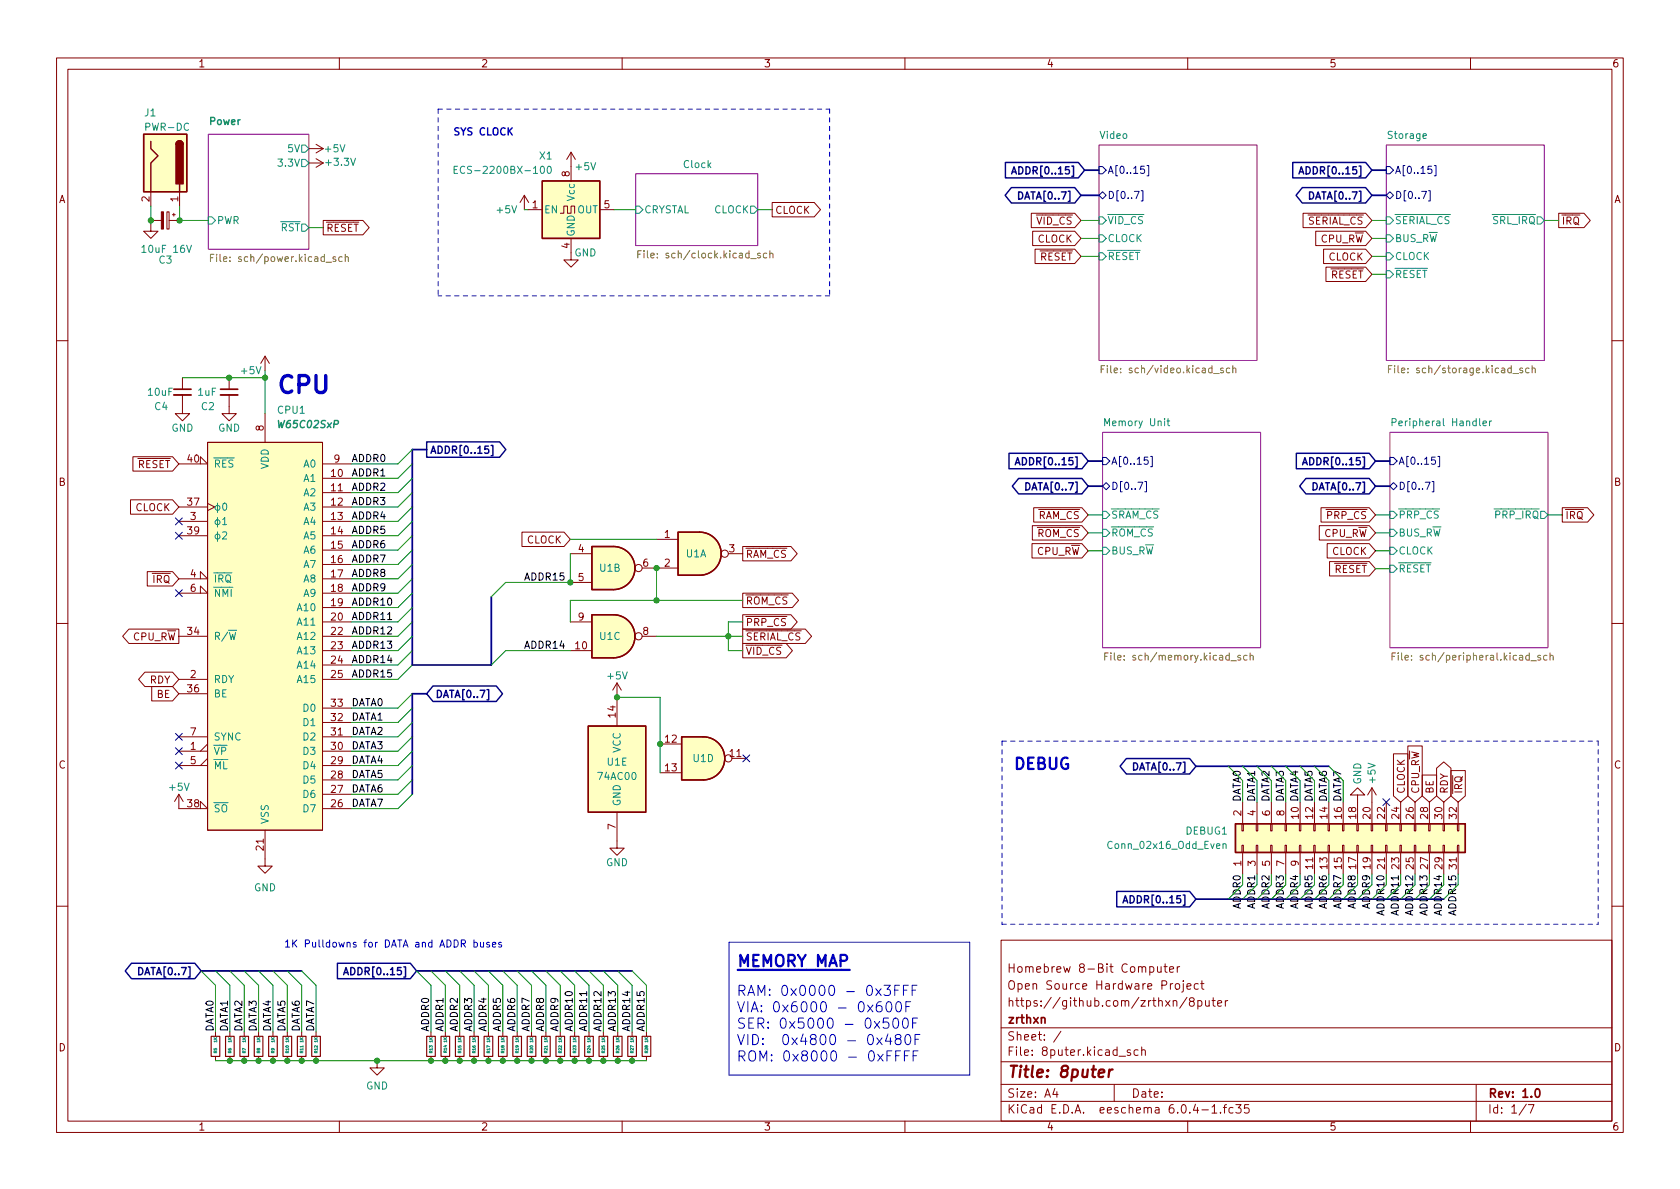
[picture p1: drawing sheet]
<svg xmlns="http://www.w3.org/2000/svg" width="297mm" height="210mm" viewBox="0 0 297 210" stroke-linecap="round" stroke-linejoin="round" font-family="sans-serif">
<g fill="#fff" stroke="#fff" stroke-width=".18">
<path d="M0 .2h297v210.1h-297z"/>
<path d="M245.7 76.4h28v38.1h-28z"/>
<path d="M36.8 23.7h17.8v20.4h-17.8z"/>
<path d="M112.4 30.7h21.6v12.7h-21.6z"/>
<path d="M194.3 25.6h27.9v38.1h-27.9z"/>
<path d="M194.9 76.4h28v38.1h-28z"/>
<path d="M245.1 25.6h27.9v38.1h-27.9z"/>
</g>
<g fill="none" stroke="#840000" stroke-width=".18">
<path d="M10 10.2h277v190.1h-277zM12 12.2h273v186.1h-273zM60 10.2v2M110 10.2v2M160 10.2v2M210 10.2v2M260 10.2v2M26.7 39.6v1.3h1.2l-1.2 1.3-1.3-1.3h1.3M26.7 39h1.8M26.7 33.9v2.5M29.5 37.5h.4v3h-.4zM29.9 39h1.8"/>
<path d="M30.5 38h.5M30.7 37.7v.5M31.7 33.9v2.5M54.6 28.8h2.5M54.6 26.3h2.5M55.9 28.1l1.2 .7M55.9 25.5l1.2 .8M57.1 39h7.1l1.1 1.3-1.1 1.2h-7.1zM57.1 28.8l-1.2 .8M57.1 26.3l-1.2 .7M92.7 34.5l-.8 1.3M92.7 34.5v2.6"/>
<path d="M92.7 34.5l.8 1.3M93.3 37.1h2.6M99.1 37.7h.6v-1.3h.6v1.3h.7v-1.3h.6v1.3M101 26.9v5.1M101 26.9l-.8 1.3M101 26.9l.7 1.3M106 37.1h2.6M136.5 35.8h7.5l1.1 1.3-1.1 1.2h-7.5zM182.3 37.7h7.7l1.1 1.3-1.1 1.3h-7.7zM230.4 37.7h11.1l1.1 1.3-1.1 1.3h-11.1zM275.6 37.7h4.5l1.1 1.3-1.1 1.3h-4.5zM101 42.2v3.8h1.2l-1.2 1.2-1.3-1.2h1.3"/>
<path d="M182.6 40.9h7.4l1.1 1.3-1.1 1.2h-7.4zM183 44.1h7l1.1 1.2-1.1 1.3h-7zM232.6 40.9h8.9l1.1 1.3-1.1 1.2h-8.9zM234 44.1h7.5l1.1 1.2-1.1 1.3h-7.5zM234.4 47.2h7.1l1.1 1.3-1.1 1.3h-7.1zM10 60.2h2M32.3 69.8v3.3h1.2l-1.2 1.3-1.3-1.3h1.3M32.3 66.8v2M36.7 78.2h20.3v68.6h-20.3zM40.5 69.8v3.3h1.3l-1.3 1.3-1.3-1.3h1.3M40.5 66.8v2M46.9 63l-.8 1.3"/>
<path d="M46.9 63v2.5M46.9 73.1v5.1M46.9 63l.7 1.3M285 60.2h2M23.1 88.4h7.4l1.1 1.3-1.1 1.2h-7.4zM23.5 80.8h7l1.1 1.2-1.1 1.3h-7zM31.6 82h5.1l-1.3-1.2v1.2M31.6 89.7h5.1M31.6 92.2h5.1M31.6 94.7h5.1M36.7 89l1.3 .7-1.3 .6M57 84.6h5.1"/>
<path d="M57 87.1h5.1M57 89.7h5.1M57 92.2h5.1M57 94.7h5.1M57 97.3h5.1M57 99.8h5.1M57 82h5.1M92.3 94.1h7.4l1.1 1.3-1.1 1.2h-7.4zM100.8 97.9h3.8M116.1 95.4h3.8M128.8 97.9h2.5M131.3 96.6h8.5l1.2 1.3-1.2 1.3h-8.5z"/>
<path d="M182.5 96.1h8.8l1.1 1.3-1.1 1.3h-8.8zM182.5 93h8.8l1.1 1.2-1.1 1.3h-8.8zM182.8 89.8h8.5l1.1 1.3-1.1 1.2h-8.5zM233.3 93h8.8l1.1 1.2-1.1 1.3h-8.8zM233.6 89.8h8.5l1.1 1.3-1.1 1.2h-8.5zM234.7 96.1h7.4l1.1 1.3-1.1 1.3h-7.4zM235.1 99.3h7l1.1 1.3-1.1 1.2h-7zM276.2 89.8h4.5l1.1 1.3-1.1 1.2h-4.5zM10 110.2h2M22.8 111.2h8.8v2.6h-8.8l-1.1-1.3zM25.6 118.9h4.9l1.1 1.2-1.1 1.3h-4.9l-1.1-1.3zM26 101.1h4.5l1.1 1.3-1.1 1.2h-4.5z"/>
<path d="M31.6 102.4h5.1l-1.3-1.3v1.3M31.6 104.9h5.1l-1.3-1.3v1.3M31.6 112.5h5.1M57 115.1h5.1M57 112.5h5.1M57 110h5.1M57 102.4h5.1M57 104.9h5.1M57 107.4h5.1M57 117.6h5.1M100.8 115.1h3.8M100.8 110h3.8"/>
<path d="M100.8 103h3.8M113.5 112.5h2.6M113.5 100.5h6.4M131.3 104.9h8.8l1.1 1.3-1.1 1.2h-8.8zM131.3 113.8h7.7l1.1 1.3-1.1 1.2h-7.7zM131.3 108.7h8.5l1.2 1.3-1.2 1.2h-8.5zM131.3 111.2h11.1l1.1 1.3-1.1 1.3h-11.1zM285 110.2h2M26.8 121.4h3.7l1.1 1.3-1.1 1.2h-3.7zM31.6 132.8h5.1M31.6 120.1h5.1M31.6 135.4h5.1"/>
<path d="M31.6 130.3h5.1M31.6 122.7h5.1M36.7 131.6l-1.3 1.2M36.7 134.1l-1.3 1.3M57 132.8h5.1M57 120.1h5.1M57 137.9h5.1M57 135.4h5.1M57 130.3h5.1M57 127.8h5.1M57 125.2h5.1M109.1 120.8v7.6"/>
<path d="M109.1 120.8l-.8 1.2M109.1 120.8l.8 1.2M116.7 131.6h3.8M116.7 136.6h3.8M129.4 134.1h2.6M242.6 139.3v6.4M242.6 139.3l-.8 1.3M242.6 139.3l.7 1.3M246.4 133.3h2.5v7.4l-1.3 1.2-1.2-1.2zM248.9 131.9h2.6v8.8l-1.3 1.2-1.3-1.2zM251.5 137.1h2.5v3.6l-1.3 1.2-1.2-1.2zM254 135.8l1.3-1.1 1.2 1.1v4.9l-1.2 1.2-1.3-1.2z"/>
<path d="M256.5 136.3h2.6v4.4l-1.3 1.2-1.3-1.2zM31.6 140.5v2.5h5.1l-1.3-1.3v1.3M31.6 140.5l-.7 1.2M31.6 140.5l.8 1.2M46.9 146.8v6.4h1.2l-1.2 1.2-1.3-1.2h1.3M57 143h5.1M57 140.5h5.1M109.1 143.6v6.4h1.3l-1.3 1.3-1.3-1.3h1.3M219.6 149.5h.2v1.2h-.2zM219.6 145.7h.2v1.2h-.2zM219.7 141.9v3.8M219.7 150.7v3.9"/>
<path d="M222.1 149.5h.3v1.2h-.3zM222.1 145.7h.3v1.2h-.3zM222.2 141.9v3.8M222.2 150.7v3.9M224.7 149.5h.2v1.2h-.2zM224.7 145.7h.2v1.2h-.2zM224.8 141.9v3.8M224.8 150.7v3.9M227.2 149.5h.3v1.2h-.3zM227.2 145.7h.3v1.2h-.3zM227.3 141.9v3.8M227.3 150.7v3.9"/>
<path d="M229.7 149.5h.3v1.2h-.3zM229.7 145.7h.3v1.2h-.3zM229.9 141.9v3.8M229.9 150.7v3.9M232.3 149.5h.2v1.2h-.2zM232.3 145.7h.2v1.2h-.2zM232.4 141.9v3.8M232.4 150.7v3.9M234.8 149.5h.3v1.2h-.3zM234.8 145.7h.3v1.2h-.3zM234.9 141.9v3.8M234.9 150.7v3.9"/>
<path d="M237.4 149.5h.2v1.2h-.2zM237.4 145.7h.2v1.2h-.2zM237.5 141.9v3.8M237.5 150.7v3.9M239.9 149.5h.3v1.2h-.3zM239.9 145.7h.3v1.2h-.3zM240 140.6h1.3l-1.3-1.3-1.2 1.3h1.2v5.1M240 150.7v3.9M242.4 149.5h.3v1.2h-.3zM242.4 145.7h.3v1.2h-.3zM242.6 150.7v3.9M245 149.5h.2v1.2h-.2z"/>
<path d="M245 145.7h.2v1.2h-.2zM245.1 141.9v3.8M245.1 150.7v3.9M247.5 149.5h.3v1.2h-.3zM247.5 145.7h.3v1.2h-.3zM247.6 141.9v3.8M247.6 150.7v3.9M250.1 149.5h.2v1.2h-.2zM250.1 145.7h.2v1.2h-.2zM250.2 141.9v3.8M250.2 150.7v3.9M252.6 149.5h.3v1.2h-.3z"/>
<path d="M252.6 145.7h.3v1.2h-.3zM252.7 141.9v3.8M252.7 150.7v3.9M255.1 149.5h.3v1.2h-.3zM255.1 145.7h.3v1.2h-.3zM255.3 141.9v3.8M255.3 150.7v3.9M257.7 149.5h.2v1.2h-.2zM257.7 145.7h.2v1.2h-.2zM257.8 141.9v3.8M257.8 150.7v3.9M10 160.2h2"/>
<path d="M177 166.3h108v32h-108zM203.3 171l.4-.1 .3 .3v.4l-.1 .3h-.6M204.6 170.9l.1 1h.4l.2-.1M205.3 170.9v1M205.8 170.9h.6M206 170.4v1.3l.4 .2M206.8 171.4l.7-.1-.1-.3-.4-.1-.2 .2 .1 .8h.5M207.4 177.1l.2-.2 .4 .1 .1 .9M207.9 174l.4-.1 .3 .3v.4l-.3 .3h-.4l-.1-.3v-.4zM208.1 170.9v1M208.6 170.9l-.3 .1-.2 .2M209.2 173.9v1.3l-.3 .2"/>
<path d="M209.2 173.4v.2M209.9 174.4l.7-.1-.1-.3-.4-.1-.2 .2v.8h.6M209.9 176.4l-1.3 1.9M210.6 177.1l-.3-.3 .1-.2 .2-.2 .4 .1 .1 .2v.2l-.7 .2-.1 .3 .1 .4 .2 .1h.4l.1-.3v-.2l-.2-.3M211.8 177l.4-.1 .3 .3v.4l-.1 .3h-.6M211.8 176.9v1.5M211.9 174l-.5-.1-.3 .3v.4l.2 .3h.6M212.3 173.9h.6M212.5 173.4v1.3l.4 .2M213.1 176.9l.1 1h.4l.2-.1M213.8 176.9v1M214.3 176.9h.6"/>
<path d="M214.5 176.4v1.3l.4 .2M215.3 177.4l.7-.1-.1-.3-.4-.1-.2 .2 .1 .8h.5M216.6 176.9v1M217.1 176.9l-.3 .1-.2 .2M285 160.2h2M38.1 182.5v.8M38.1 186.8v.8M40.6 182.5v.8M40.6 186.8v.8M43.2 182.5v.8M43.2 186.8v.8M45.7 182.5v.8"/>
<path d="M45.7 186.8v.8M48.3 182.5v.8M48.3 186.8v.8M50.8 182.5v.8M50.8 186.8v.8M53.3 182.5v.8M53.3 186.8v.8M55.9 182.5v.8M55.9 186.8v.8M60 198.3v2M66.7 187.6v1.2h1.2l-1.2 1.3-1.3-1.3h1.3M76.2 182.5v.8"/>
<path d="M76.2 186.8v.8M78.7 182.5v.8M78.7 186.8v.8M81.3 182.5v.8M81.3 186.8v.8M83.8 182.5v.8M83.8 186.8v.8M86.4 182.5v.8M86.4 186.8v.8M88.9 182.5v.8M88.9 186.8v.8M91.4 182.5v.8"/>
<path d="M91.4 186.8v.8M94 182.5v.8M94 186.8v.8M96.5 182.5v.8M96.5 186.8v.8M99.1 182.5v.8M99.1 186.8v.8M101.6 182.5v.8M101.6 186.8v.8M104.1 182.5v.8M104.1 186.8v.8M106.7 182.5v.8"/>
<path d="M106.7 186.8v.8M109.2 182.5v.8M109.2 186.8v.8M110 198.3v2M111.8 182.5v.8M111.8 186.8v.8M114.3 182.5v.8M114.3 186.8v.8M160 198.3v2M177 194.8h108M177 191.8h108M177 187.8h108"/>
<path d="M177 181.8h108M186.5 192.5l-.4 1h1M186.9 193v1M187.6 182.4l-1.3 1.9M197 191.8v3M197.9 186.8h1.1M199.9 185.7l-.4-.1-.2 .2 .1 .3 .5 .1v.4h-.6M201.2 185.7l-.4-.1-.3 .3v.4l.1 .3h.6M201.9 185.8l.2-.2 .3 .1 .1 .9M201.9 185.1v1.5M210 198.3v2M212.5 196.3h1.1"/>
<path d="M214.3 195.8l.4-.5v1.5M214.3 196.8h.8M215.8 196.7v.1M216.3 195.8h.6M216.9 195.3l-.4 .2v1.3M218 195.9l-.4-.1-.3 .3v.4l.1 .3h.6M218.5 195.3h.9l-.5 .6 .5 .1v.7l-.3 .1h-.4l-.2-.1M220.8 195.3h-.7l-.1 .7 .2-.1 .5 .1 .2 .2-.1 .5-.2 .1-.6-.1M260 198.3v2M261 191.8v6.5M269.9 195.3l-1.3 1.9M270.2 195.3h1l-.6 1.5"/>
<circle cx="128.1" cy="97.9" r=".63"/>
<circle cx="112.9" cy="100.5" r=".63"/>
<circle cx="112.9" cy="112.5" r=".63"/>
<circle cx="128.8" cy="134.1" r=".63"/>
</g>
<path d="M30.7 68.8h3.1M39 68.8h3M271.6 192.6l.2-.1a.82 .82 0 0 1 .6 .7 .82 .82 0 0 1-.3 .8h-.2a.81 .81 0 0 1-.6-.6 .81 .81 0 0 1 .3-.8z" fill="none" stroke="#840000" stroke-width=".3"/>
<path d="M194.3 189.8l.9-.2v-.4l-.2-.1-.6 .1-.2 1 .3 .3 .5-.1M196.2 189.1l-.2 1.4M196.7 189.1l-.4 .1-.2 .3" fill="none" stroke="#840000" stroke-width=".4"/>
<path d="M36.8 23.7h17.8v20.4h-17.8zM112.4 30.7h21.6v12.7h-21.6zM194.3 25.6h27.9v38.1h-27.9zM245.1 25.6h27.9v38.1h-27.9zM194.9 76.4h28v38.1h-28zM245.7 76.4h28v38.1h-28z" fill="none" stroke="#840084" stroke-width=".18"/>
<g fill="none" stroke="#000084" stroke-width=".18">
<path d="M194.3 29.5h.6l.7 .6-.7 .6h-.6zM194.9 33.9l.7 .6-.7 .7-.6-.7zM201.8 33.7h.3v1.8h-.3M202.3 29.4h-.6v.6l.1-.1h.5l.1 .2-.1 .4-.2 .2-.4-.2M202.8 29.3h.3v1.8h-.3M245.1 29.5h.6l.7 .6-.7 .6h-.6zM245.7 33.9l.7 .6-.7 .7-.6-.7zM252.6 33.7h.3v1.8h-.3M253.1 29.4h-.6v.6l.1-.1h.5l.1 .2-.1 .4-.2 .2-.4-.2M253.6 29.3h.3v1.8h-.3M31 91.6l1.2 1.2M31 94.1l1.2 1.2"/>
<path d="M32.2 91.6l-1.2 1.2M32.2 94.1l-1.2 1.2M194.9 80.9h.7l.6 .6-.6 .7h-.7zM194.9 86l.7-.7 .6 .7-.6 .6zM202.4 85.2h.3v1.8h-.3M203 80.8h-.7v.6l.2-.1 .4 .1 .1 .2v.4l-.2 .1-.5-.1M203.4 80.7h.3v1.8h-.3M245.7 86l.7-.7 .6 .7-.6 .6zM245.7 80.9h.7l.6 .6-.6 .7h-.7zM253.2 85.2h.3v1.8h-.3M253.8 80.8h-.7v.6l.2-.1 .4 .1 .1 .2v.4l-.2 .1-.5-.1M254.2 80.7h.3v1.8h-.3"/>
<path d="M31 104.3l1.2 1.2M32.2 104.3l-1.2 1.2M31 129.7l1.2 1.2M31 134.8l1.2 1.2M31 132.2l1.2 1.2M32.2 129.7l-1.2 1.2M32.2 134.8l-1.2 1.2M32.2 132.2l-1.2 1.2M131.3 133.5l1.3 1.2M132.6 133.5l-1.3 1.2M244.5 141.2l1.2 1.3M245.7 141.2l-1.2 1.3"/>
</g>
<g fill="none" stroke="#008484" stroke-width=".18">
<path d="M36.8 38.3h.7l.6 .7-.6 .6h-.7zM53.3 25.6h.7l.6 .7-.6 .6h-.7zM53.3 28.2h.7l.6 .6-.6 .7h-.7zM53.3 39.6h.7l.6 .7-.6 .6h-.7zM80.3 30h.4M80.9 29.4h-.6v1.3h.6M96.9 29.5l.1-.1a.68 .68 0 0 1 .5 .6 .68 .68 0 0 1-.5 .7l-.1-.2-.2-.3zM112.4 36.4h.6l.7 .7-.7 .6h-.6zM132.7 36.4h.6l.7 .7-.7 .6h-.6zM194.3 38.3h.6l.7 .7-.7 .6h-.6zM245.1 38.3h.6l.7 .7-.7 .6h-.6zM271.8 38.3h.6l.6 .7-.6 .6h-.6z"/>
<path d="M25.1 43.7l.3-.3v1.2M25.1 44.6h.7M33 43.4l.4 1.2 .5-1.2M194.3 41.5h.6l.7 .7-.7 .6h-.6zM194.3 44.7h.6l.7 .6-.7 .7h-.6zM245.1 41.5h.6l.7 .7-.7 .6h-.6zM245.1 44.7h.6l.7 .6-.7 .7h-.6zM245.1 47.9h.6l.7 .6-.7 .6h-.6zM206.3 74.4h.5M206.5 74v1.1l.3 .2M246.1 74.7l.6-.1 .2-.2-.1-.3-.7-.1v1.3M262.2 74.9l.6-.2v-.2l-.4-.1-.2 .2 .1 .6h.5"/>
<path d="M263.4 74.4v.9M263.7 74.4l-.3 .3M38.5 89v1.7M38.5 91.5v1.7M38.5 94v1.7M39.4 91.9l.3-.4v1.3M39.4 94.2l.5-.2 .2 .4-.8 .9h.8M39.4 92.8h.7M39.5 89h.2a.68 .68 0 0 1 .4 .6 .68 .68 0 0 1-.4 .6 .84 .84 0 0 1-.2-1.2zM194.9 90.4h.7l.6 .7-.6 .6h-.7zM194.9 93.6h.7l.6 .6-.6 .7h-.7zM194.9 96.8h.7l.6 .6-.6 .6h-.7z"/>
<path d="M245.7 96.8h.7l.6 .6-.6 .6h-.7zM245.7 93.6h.7l.6 .6-.6 .7h-.7zM245.7 90.4h.7l.6 .7-.6 .6h-.7zM245.7 99.9h.7l.6 .7-.6 .6h-.7zM272.4 90.4h.6l.7 .7-.7 .6h-.6zM38.8 104.2v1.3l-.7-1.3v1.3M39.4 105.5v-1.3l.5 .9 .4-.9v1.3M40.9 104.2v1.3M38.1 136v-1.3l.4 .9 .4-.9v1.3M39.5 134.7v1.3h.7M216.2 149.3l.2-.1 .3 .1 .1 .7M216.2 149.2v.8"/>
<circle cx="38.5" cy="89.8" r=".44"/>
<circle cx="38.5" cy="92.3" r=".44"/>
<circle cx="38.5" cy="94.9" r=".44"/>
</g>
<g fill="none" stroke="#848400" stroke-width=".18">
<path d="M37.2 45.6h.4M37.8 45h-.6v1.2M59.3 45.5l-.3-.1-.1 .2v.2l.4 .1v.3h-.4M60.5 45.5l-.4-.1-.2 .2 .1 .6h.5M61 45.5l.2-.1 .3 .1 .1 .7M61 45v1.2M112.8 44.9h.4M113.4 44.3h-.6v1.3M134.4 44.8h-.3l-.2 .1 .1 .2 .4 .1v.3h-.5M135.6 44.8h-.4l-.2 .2 .1 .5h.5M136.1 44.9l.2-.1h.3l.1 .8M136.1 44.3v1.3"/>
<path d="M194.7 65.3h.4M195.3 64.7h-.6v1.2M216.3 65.1h-.3l-.2 .2 .1 .1 .4 .2v.3h-.5M217.4 65.1h-.3l-.3 .2 .1 .6h.5M218 65.2l.2-.1h.3v.8M218 64.7v1.2M245.5 65.3h.4M246.1 64.7h-.6v1.2M269.2 65.1h-.3l-.2 .2 .1 .1 .4 .2v.3h-.5M270.3 65.1h-.3l-.3 .2 .2 .6h.4M270.9 65.2l.2-.1h.3v.8M270.9 64.7v1.2"/>
<path d="M195.3 116.1h.5M195.9 115.5h-.6v1.2M219.3 115.9h-.3l-.1 .2v.1l.4 .2v.3h-.4M220.5 115.9h-.4l-.2 .2 .1 .6h.5M221 116l.2-.1h.3l.1 .8M221 115.5v1.2M246.1 116.1h.4M246.7 115.5h-.6v1.2M247.2 115.5v.1M247.2 115.9v.8M270.7 116.9h.9M272.4 115.9h-.3l-.2 .2 .1 .1 .4 .2v.3h-.5"/>
<path d="M273.5 115.9h-.3l-.3 .2 .1 .6h.5M274.1 116l.1-.1h.4v.8M274.1 115.5v1.2"/>
</g>
<g fill="#ffffc2" stroke="#ffffc2" stroke-width=".18">
<path d="M104 128.4h10.2v15.2h-10.2z"/>
<path d="M108.5 108.7a3.8 3.8 0 0 1 3.8 3.8 3.8 3.8 0 0 1-3.8 3.8z"/>
<path d="M104.6 108.7h3.9v7.6h-3.9z"/>
<path d="M95.9 32h10.1v10.2h-10.1z"/>
<path d="M218.4 145.7h40.7v5h-40.7z"/>
<path d="M25.4 23.7h7.6v10.2h-7.6z"/>
<path d="M123.7 94.1a3.8 3.8 0 0 1 3.8 3.8 3.8 3.8 0 0 1-3.8 3.8z"/>
<path d="M119.9 94.1h3.8v7.6h-3.8z"/>
<path d="M124.3 130.3a3.8 3.8 0 0 1 3.8 3.8 3.8 3.8 0 0 1-3.8 3.8z"/>
<path d="M120.5 130.3h3.8v7.6h-3.8z"/>
<path d="M108.5 96.6a3.8 3.8 0 0 1 3.8 3.9 3.8 3.8 0 0 1-3.8 3.8z"/>
<path d="M104.6 96.6h3.9v7.7h-3.9z"/>
<path d="M36.7 78.2h20.3v68.6h-20.3z"/>
</g>
<path d="M25.4 23.7h7.6v10.2h-7.6zM26.7 25v1.3l1.2 1.3-1.2 1.2v5.1M31.1 25.5a.64 .64 0 0 1 .6-.6 .64 .64 0 0 1 .7 .6M31.7 32.6v1.3M95.9 32h10.1v10.2h-10.1zM104.6 96.6h3.9a3.8 3.8 0 0 1 3.8 3.9 3.8 3.8 0 0 1-3.8 3.8h-3.9zM123.7 94.1h-3.8v7.6h3.8M123.7 94.1a3.8 3.8 0 0 1 3.8 3.8 3.8 3.8 0 0 1-3.8 3.8M104.6 108.7h3.9a3.8 3.8 0 0 1 3.8 3.8 3.8 3.8 0 0 1-3.8 3.8h-3.9zM104 128.4h10.2v15.2h-10.2zM120.5 130.3h3.8a3.8 3.8 0 0 1 3.8 3.8 3.8 3.8 0 0 1-3.8 3.8h-3.8zM218.4 145.7h40.7v5h-40.7z" fill="none" stroke="#840000" stroke-width=".25"/>
<g fill="none" stroke="#840000" stroke-width=".2">
<path d="M37.3 183.3h1.6v3.5h-1.6zM39.9 183.3h1.5v3.5h-1.5zM42.4 183.3h1.5v3.5h-1.5zM45 183.3h1.5v3.5h-1.5zM47.5 183.3h1.5v3.5h-1.5zM50 183.3h1.6v3.5h-1.6zM52.6 183.3h1.5v3.5h-1.5zM55.1 183.3h1.5v3.5h-1.5zM75.4 183.3h1.6v3.5h-1.6zM78 183.3h1.5v3.5h-1.5zM80.5 183.3h1.5v3.5h-1.5zM83.1 183.3h1.5v3.5h-1.5z"/>
<path d="M85.6 183.3h1.5v3.5h-1.5zM88.1 183.3h1.6v3.5h-1.6zM90.7 183.3h1.5v3.5h-1.5zM93.2 183.3h1.5v3.5h-1.5zM95.8 183.3h1.5v3.5h-1.5zM98.3 183.3h1.5v3.5h-1.5zM100.8 183.3h1.6v3.5h-1.6zM103.4 183.3h1.5v3.5h-1.5zM105.9 183.3h1.5v3.5h-1.5zM108.5 183.3h1.5v3.5h-1.5zM111 183.3h1.5v3.5h-1.5zM113.5 183.3h1.6v3.5h-1.6z"/>
</g>
<path d="M30.7 69.8h3.1M39 69.8h3" fill="none" stroke="#840000" stroke-width=".33"/>
<path d="M28.5 37.5h.4v3h-.4z" fill="#840000" stroke="#840000" stroke-width=".18"/>
<g fill="#840000" stroke="#840000" stroke-width=".25">
<path d="M31.3 25.1a.64 .64 0 0 1 .7-.2 .64 .64 0 0 1 .4 .6h-1.3z"/>
<path d="M31.1 25.5h1.3v7h-1.3z"/>
</g>
<g fill="none" stroke="#000084" stroke-width=".25">
<path d="M177.8 28.7h12.9l1.1 1.4-1.1 1.4h-12.9zM178.8 33.2h11.2l1.1 1.3-1.1 1.4h-11.2l-1.1-1.4zM178.9 30.8l.4-1.3 .4 1.3M179 30.4h.6M180.1 33.9a.64 .64 0 0 1 .7 .7 .64 .64 0 0 1-.7 .6zM228.6 28.7h12.9l1.1 1.4-1.1 1.4h-12.9zM229.7 30.8l.4-1.3 .4 1.3M229.8 30.4h.6M230.3 33.2h11.2l1.1 1.3-1.1 1.4h-11.2l-1.2-1.4zM231.5 33.9a.64 .64 0 0 1 .8 .7 .64 .64 0 0 1-.8 .6zM75.4 78.1h12.9l1.1 1.4-1.1 1.4h-12.9zM86.8 78.8h.3v1.8h-.3"/>
<path d="M178.4 80.2h12.9l1.1 1.3-1.1 1.4h-12.9zM179.5 82.2l.4-1.3 .4 1.3M179.6 81.8h.6M180.1 84.6h11.2l1.1 1.4-1.1 1.3h-11.2l-1.1-1.3zM181.4 85.4a.64 .64 0 0 1 .7 .6 .64 .64 0 0 1-.7 .6zM229.2 80.2h12.9l1.1 1.3-1.1 1.4h-12.9zM230.3 82.2l.4-1.3 .4 1.3M230.4 81.8h.6M230.9 84.6h11.2l1.1 1.4-1.1 1.3h-11.2l-1.1-1.3zM232.2 85.4a.64 .64 0 0 1 .7 .6 .64 .64 0 0 1-.7 .6zM76.5 121.3h11.2l1.2 1.4-1.2 1.3h-11.2l-1.1-1.3zM199.1 134.1h11.2l1.2 1.4-1.2 1.4h-11.2l-1.1-1.4z"/>
<path d="M200.4 134.9a.64 .64 0 0 1 .8 .6 .64 .64 0 0 1-.8 .7zM197.5 157.6h12.8l1.2 1.4-1.2 1.4h-12.8zM198.6 159.7l.4-1.3 .4 1.3M198.7 159.3h.6M23.3 170.3h11.1l1.2 1.4-1.2 1.4h-11.1l-1.2-1.4zM24.5 171.1a.64 .64 0 0 1 .8 .6 .64 .64 0 0 1-.8 .7zM59.7 170.3h12.8l1.2 1.4-1.2 1.4h-12.8zM60.8 172.4l.4-1.3 .4 1.3M60.9 172h.6"/>
</g>
<g fill="none" stroke="#0000c2" stroke-width=".18">
<path d="M83.8 166.7l.4-.1 .2 .3-.1 .5h-.5M83.8 166.2v1.3M85 166.6v.8l.3 .1 .2-.1M85.5 166.6v.9M86.5 166.7l-.3-.1-.2 .2 .1 .2 .4 .1v.3h-.5M87.1 167.1l.6-.2-.1-.2-.3-.1-.2 .2v.6h.5M88.6 166.7l-.3-.1-.1 .2v.2l.4 .1v.3h-.4M128.9 166.6h42.5v23.5h-42.5zM155.8 177.1a.71 .71 0 0 0-.9 .8v.7l.2 .2 .5 .1 .3-.1 .1-.6-.2-.3-.5-.1-.4 .4M156.3 174.2h1.1l-.6 .7a.49 .49 0 0 1 .6 .4v.4l-.1 .2-.7 .1-.3-.1M156.9 177.2a.43 .43 0 0 1 .7 .3 .93 .93 0 0 1-.5 1.4 1.2 1.2 0 0 1-.2-1.7zM158.2 175.1h.6"/>
<path d="M158.6 177.2a.43 .43 0 0 1 .7 .3 .93 .93 0 0 1-.5 1.4 1.2 1.2 0 0 1-.2-1.7zM159.1 174.2h-.9v1.8M159.7 175.1h.6M160.2 178h.6M160.6 174.2h-.9v1.8M161 177.1h-.8v1.8M161.3 175.1h.6M162.1 174.2h-.8v1.8M157 182.8l-.4 1.3h1.1M157.1 180h-.9l-.1 .9 .3-.2 .6 .1 .2 .3-.1 .6-.3 .1h-.4l-.3-.1M157.4 183.5v1.2M157.7 185.8h-.9v1.8"/>
<path d="M158 180.2a.43 .43 0 0 1 .5-.2 .43 .43 0 0 1 .3 .4 .93 .93 0 0 1-.5 1.4 1.1 1.1 0 0 1-.3-1.6zM158.4 186.7h.6M158.6 183.7l-.3-.3 .1-.3 .2-.2 .5 .1 .2 .3-.1 .2-.7 .3-.2 .2v.4l.3 .3 .5-.1 .2-.2-.1-.5-.2-.2M159.2 185.8h-.8v1.8M159.7 180.2a.43 .43 0 0 1 .5-.2 .43 .43 0 0 1 .3 .4 .93 .93 0 0 1-.5 1.4 1.1 1.1 0 0 1-.3-1.6zM159.9 186.7h.6M160.2 183.1a.43 .43 0 0 1 .4-.2 .43 .43 0 0 1 .3 .4 .93 .93 0 0 1-.5 1.4 1.1 1.1 0 0 1-.2-1.6zM160.8 185.8h-.9v1.8M161.4 180.9h.6M161.5 186.7h.6M161.8 183.8h.6M162.2 180h-.8v1.8"/>
<path d="M162.3 185.8h-.8v1.8M162.7 182.9h-.9v1.8"/>
</g>
<path d="M77.5 19.3v33M77.5 19.3h69.2M146.7 19.3v33M146.7 52.3h-69.2M177.2 131.1v32.3M177.2 131.1h105.4M282.6 131.1v32.3M177.2 163.4h105.4" fill="none" stroke="#0000c2" stroke-width=".18" stroke-dasharray=".8 .8"/>
<g fill="none" stroke="#000084" stroke-width=".3">
<path d="M191.1 34.5h3.2M191.8 30.1h2.5M242.6 34.5h2.5M242.6 30.1h2.5M75.4 79.5h-2.5v38.1h14v-12.1M192.4 86h2.5M192.4 81.5h2.5M243.2 86h2.5M243.2 81.5h2.5M75.4 122.7h-2.5v17.8M211.5 135.5h23.4M211.5 159h43.8"/>
<path d="M35.6 171.7h17.7M73.7 171.7h38.1"/>
</g>
<g fill="none" stroke="#008400" stroke-width=".18">
<path d="M26.7 36.4v3.2M31.7 36.4v2.6h5.1M92.7 37.1h.6M108.6 37.1h3.8M134 37.1h2.5M191.1 39h3.2M242.6 39h2.5M273 39h2.6M54.6 40.3h2.5M191.1 45.3h3.2M191.1 42.2h3.2M242.6 45.3h2.5"/>
<path d="M242.6 48.5h2.5M242.6 42.2h2.5M32.3 66.8h14.6M46.9 65.5v7.6M72.9 79.5l-2.5 2.5h-8.3M72.9 97.3l-2.5 2.5h-8.3M72.9 94.7l-2.5 2.6h-8.3M72.9 89.7l-2.5 2.5h-8.3M72.9 84.6l-2.5 2.5h-8.3M72.9 92.2l-2.5 2.5h-8.3M72.9 99.8l-2.5 2.6h-8.3M72.9 82l-2.5 2.6h-8.3"/>
<path d="M72.9 87.1l-2.5 2.6h-8.3M100.8 97.9v5.1h-11.4l-2.5 2.5M100.8 95.4h15.3M192.4 91.1h2.5M192.4 97.4h2.5M192.4 94.2h2.5M243.2 91.1h2.5M243.2 97.4h2.5M243.2 94.2h2.5M273.7 91.1h2.5M72.9 115.1l-2.5 2.5h-8.3M72.9 117.6l-2.5 2.5h-8.3"/>
<path d="M72.9 112.5l-2.5 2.6h-8.3M72.9 107.4l-2.5 2.6h-8.3M72.9 110l-2.5 2.5h-8.3M72.9 102.4l-2.5 2.5h-8.3M72.9 104.9l-2.5 2.5h-8.3M100.8 115.1h-11.4l-2.5 2.5M116.1 100.5v5.7M116.1 112.5h15.2M131.3 106.2h-30.5v3.8M131.3 110h-2.5v5.1h2.5M243.2 100.6h2.5M72.9 132.8l-2.5 2.6h-8.3"/>
<path d="M72.9 130.3l-2.5 2.5h-8.3M72.9 125.2l-2.5 2.6h-8.3M72.9 127.8l-2.5 2.5h-8.3M72.9 137.9l-2.5 2.6h-8.3M72.9 135.4l-2.5 2.5h-8.3M72.9 122.7l-2.5 2.5h-8.3M109.1 123.3h7.6v13.3M217.2 135.5l2.5 2.5v3.9M219.7 135.5l2.5 2.5v3.9M222.2 135.5l2.6 2.5v3.9M224.8 135.5l2.5 2.5v3.9M227.3 135.5l2.6 2.5v3.9"/>
<path d="M229.9 135.5l2.5 2.5v3.9M232.4 135.5l2.5 2.5v3.9M234.9 135.5l2.6 2.5v3.9M72.9 140.5l-2.5 2.5h-8.3M219.7 156.5l-2.5 2.5M222.2 156.5l-2.5 2.5M224.8 156.5l-2.6 2.5M227.3 156.5l-2.5 2.5M229.9 156.5l-2.6 2.5M232.4 156.5l-2.5 2.5M234.9 156.5l-2.5 2.5M237.5 156.5l-2.6 2.5"/>
<path d="M240 156.5l-2.5 2.5M242.6 156.5l-2.6 2.5M245.1 156.5l-2.5 2.5M247.6 156.5l-2.5 2.5M250.2 156.5l-2.6 2.5M252.7 156.5l-2.5 2.5M255.3 156.5l-2.6 2.5M257.8 156.5l-2.5 2.5M35.6 171.7l2.5 2.5v8.3M38.1 171.7l2.5 2.5v8.3M40.6 171.7l2.6 2.5v8.3M43.2 171.7l2.5 2.5v8.3"/>
<path d="M45.7 171.7l2.6 2.5v8.3M48.3 171.7l2.5 2.5v8.3M50.8 171.7l2.5 2.5v8.3M53.3 171.7l2.6 2.5v8.3M73.7 171.7l2.5 2.5v8.3M76.2 171.7l2.5 2.5v8.3M78.7 171.7l2.6 2.5v8.3M81.3 171.7l2.5 2.5v8.3M83.8 171.7l2.6 2.5v8.3M86.4 171.7l2.5 2.5v8.3M88.9 171.7l2.5 2.5v8.3M91.4 171.7l2.6 2.5v8.3"/>
<path d="M94 171.7l2.5 2.5v8.3M96.5 171.7l2.6 2.5v8.3M99.1 171.7l2.5 2.5v8.3M101.6 171.7l2.5 2.5v8.3M104.1 171.7l2.6 2.5v8.3M106.7 171.7l2.5 2.5v8.3M109.2 171.7l2.6 2.5v8.3M111.8 171.7l2.5 2.5v8.3M38.1 187.6h76.2"/>
</g>
<g fill="#008400" stroke="#008400" stroke-width=".18">
<circle cx="46.9" cy="66.8" r=".46"/>
<circle cx="40.5" cy="66.8" r=".46"/>
<circle cx="26.7" cy="39" r=".46"/>
<circle cx="31.7" cy="39" r=".46"/>
<circle cx="101.6" cy="187.6" r=".46"/>
<circle cx="106.7" cy="187.6" r=".46"/>
<circle cx="104.1" cy="187.6" r=".46"/>
<circle cx="94" cy="187.6" r=".46"/>
<circle cx="91.4" cy="187.6" r=".46"/>
<circle cx="88.9" cy="187.6" r=".46"/>
<circle cx="86.4" cy="187.6" r=".46"/>
<circle cx="83.8" cy="187.6" r=".46"/>
<circle cx="99.1" cy="187.6" r=".46"/>
<circle cx="96.5" cy="187.6" r=".46"/>
<circle cx="111.8" cy="187.6" r=".46"/>
<circle cx="109.2" cy="187.6" r=".46"/>
<circle cx="128.8" cy="112.5" r=".46"/>
<circle cx="55.9" cy="187.6" r=".46"/>
<circle cx="66.7" cy="187.6" r=".46"/>
<circle cx="76.2" cy="187.6" r=".46"/>
<circle cx="45.7" cy="187.6" r=".46"/>
<circle cx="48.3" cy="187.6" r=".46"/>
<circle cx="53.3" cy="187.6" r=".46"/>
<circle cx="109.1" cy="123.3" r=".46"/>
<circle cx="100.8" cy="103" r=".46"/>
<circle cx="116.7" cy="131.6" r=".46"/>
<circle cx="116.1" cy="100.5" r=".46"/>
<circle cx="116.1" cy="106.2" r=".46"/>
<circle cx="81.3" cy="187.6" r=".46"/>
<circle cx="78.7" cy="187.6" r=".46"/>
<circle cx="50.8" cy="187.6" r=".46"/>
<circle cx="40.6" cy="187.6" r=".46"/>
<circle cx="43.2" cy="187.6" r=".46"/>
</g>
<text font-size="4.2" fill="#0000c2" x="48.8" y="69.6">CPU</text>
<g font-size="2.8" fill="#0000c2">
<text x="179.1" y="136.1">DEBUG</text>
<text x="130.2" y="171">MEMORY MAP</text>
<text x="130.2" y="174.2">~{</text>
<text x="143" y="174.2">}</text>
</g>
<text font-size="2.8" fill="#840000" x="178" y="190.6">Title: 8puter</text>
<g font-size="2.5" fill="#0000c2">
<text x="130.2" y="176.1">RAM: 0x0000 - 0x3FFF</text>
<text x="130.2" y="179">VIA: 0x6000 - 0x600F</text>
<text x="130.2" y="181.9">SER: 0x5000 - 0x500F</text>
<text x="130.2" y="184.8">VID: 0x4800 - 0x480F</text>
<text x="130.2" y="187.7">ROM: 0x8000 - 0xFFFF</text>
</g>
<g font-size="2.1" fill="#840000">
<text x="178" y="172">Homebrew 8-Bit Computer</text>
<text x="178" y="178">https://github.com/zrthxn/8puter</text>
<text x="178" y="175">Open Source Hardware Project</text>
<text x="178" y="184">Sheet: /</text>
<text x="178" y="181">zrthxn</text>
<text x="178" y="186.7">File: 8puter.kicad_sch</text>
<text x="178" y="196.9">KiCad E.D.A. eeschema 6.0.4-1.fc35</text>
<text x="178" y="194.1">Size: A4</text>
<text x="200" y="194.1">Date:</text>
<text x="263" y="194.1">Rev: 1.0</text>
<text x="263" y="196.9">Id: 1/7</text>
</g>
<g font-size="1.8" fill="#840000">
<text x="35" y="11.9">1</text>
<text x="85" y="11.9">2</text>
<text x="135" y="11.9">3</text>
<text x="185" y="11.9">4</text>
<text x="235" y="11.9">5</text>
<text x="285" y="11.9">6</text>
<text x="10.3" y="35.9">A</text>
<text x="26.4" y="35.7" transform="rotate(-90 26.4 35.7)">2</text>
<text x="31.5" y="35.7" transform="rotate(-90 31.5 35.7)">1</text>
<text x="100.7" y="31.2" transform="rotate(-90 100.7 31.2)">8</text>
<text x="285.3" y="35.9">A</text>
<text x="57.6" y="41">~{RESET}</text>
<text x="94.1" y="36.8">1</text>
<text x="106.8" y="36.8">5</text>
<text x="137" y="37.8">CLOCK</text>
<text x="181.9" y="39.7">~{VID_CS}</text>
<text x="229.8" y="39.7">~{SERIAL_CS}</text>
<text x="276.1" y="39.7">~{IRQ}</text>
<text x="100.7" y="43.9" transform="rotate(-90 100.7 43.9)">4</text>
<text x="182.4" y="46.1">~{RESET}</text>
<text x="183.4" y="42.9">CLOCK</text>
<text x="232.1" y="42.9">CPU_R~{W}</text>
<text x="234.9" y="46.1">CLOCK</text>
<text x="233.9" y="49.2">~{RESET}</text>
<text x="46.6" y="76.2" transform="rotate(-90 46.6 76.2)">8</text>
<text x="22.9" y="82.8">~{RESET}</text>
<text x="33.2" y="81.8">40</text>
<text x="59.1" y="81.8">9</text>
<text x="10.3" y="85.9">B</text>
<text x="33.2" y="89.4">37</text>
<text x="58.6" y="84.3">10</text>
<text x="58.6" y="86.9">11</text>
<text x="58.6" y="89.4">12</text>
<text x="285.3" y="85.9">B</text>
<text x="23.9" y="90.4">CLOCK</text>
<text x="33.2" y="94.5">39</text>
<text x="33.7" y="91.9">3</text>
<text x="58.6" y="91.9">13</text>
<text x="58.6" y="94.5">14</text>
<text x="117.5" y="95.1">1</text>
<text x="182" y="95">~{ROM_CS}</text>
<text x="182.1" y="91.8">~{RAM_CS}</text>
<text x="232.7" y="95">CPU_R~{W}</text>
<text x="233.3" y="91.8">~{PRP_CS}</text>
<text x="276.7" y="91.8">~{IRQ}</text>
<text x="58.6" y="97">15</text>
<text x="58.6" y="99.6">16</text>
<text x="93.1" y="96.1">CLOCK</text>
<text x="102.3" y="97.7">4</text>
<text x="113.7" y="100.2">6</text>
<text x="117.5" y="100.2">2</text>
<text x="128.9" y="97.7">3</text>
<text x="131.8" y="98.6">~{RAM_CS}</text>
<text x="181.9" y="98.1">CPU_R~{W}</text>
<text x="234.5" y="101.3">~{RESET}</text>
<text x="235.5" y="98.1">CLOCK</text>
<text x="25.7" y="103.1">~{IRQ}</text>
<text x="33.7" y="102.1">4</text>
<text x="33.7" y="104.6">6</text>
<text x="58.6" y="102.1">17</text>
<text x="58.6" y="104.6">18</text>
<text x="58.6" y="107.2">19</text>
<text x="102.3" y="102.7">5</text>
<text x="131.8" y="106.9">~{ROM_CS}</text>
<text x="22.1" y="113.2">CPU_R~{W}</text>
<text x="33.2" y="112.3">34</text>
<text x="58.6" y="109.7">20</text>
<text x="58.6" y="112.3">22</text>
<text x="102.3" y="109.7">9</text>
<text x="113.7" y="112.3">8</text>
<text x="131.8" y="110.7">~{PRP_CS}</text>
<text x="131.8" y="113.2">~{SERIAL_CS}</text>
<text x="33.7" y="119.9">2</text>
<text x="58.6" y="114.8">23</text>
<text x="58.6" y="117.3">24</text>
<text x="58.6" y="119.9">25</text>
<text x="101.8" y="114.8">10</text>
<text x="131.8" y="115.8">~{VID_CS}</text>
<text x="26.5" y="120.9">RDY</text>
<text x="27.7" y="123.4">BE</text>
<text x="33.2" y="122.4">36</text>
<text x="58.6" y="125">33</text>
<text x="33.7" y="130">7</text>
<text x="58.6" y="130">31</text>
<text x="58.6" y="127.5">32</text>
<text x="108.8" y="126.8" transform="rotate(-90 108.8 126.8)">14</text>
<text x="117.6" y="131.3">12</text>
<text x="10.3" y="135.9">C</text>
<text x="33.7" y="132.6">1</text>
<text x="33.7" y="135.1">5</text>
<text x="58.6" y="137.7">28</text>
<text x="58.6" y="135.1">29</text>
<text x="58.6" y="132.6">30</text>
<text x="117.6" y="136.4">13</text>
<text x="129.1" y="133.9">11</text>
<text x="285.3" y="135.9">C</text>
<text x="33.2" y="142.7">38</text>
<text x="58.6" y="142.7">26</text>
<text x="58.6" y="140.2">27</text>
<text x="248.4" y="140.4" transform="rotate(-90 248.4 140.4)">CLOCK</text>
<text x="250.9" y="140.4" transform="rotate(-90 250.9 140.4)">CPU_R~{W}</text>
<text x="253.5" y="140.4" transform="rotate(-90 253.5 140.4)">BE</text>
<text x="256" y="140.4" transform="rotate(-90 256 140.4)">RDY</text>
<text x="258.5" y="140.4" transform="rotate(-90 258.5 140.4)">~{IRQ}</text>
<text x="108.8" y="146.7" transform="rotate(-90 108.8 146.7)">7</text>
<text x="219.5" y="144.3" transform="rotate(-90 219.5 144.3)">2</text>
<text x="222" y="144.3" transform="rotate(-90 222 144.3)">4</text>
<text x="224.5" y="144.3" transform="rotate(-90 224.5 144.3)">6</text>
<text x="227.1" y="144.3" transform="rotate(-90 227.1 144.3)">8</text>
<text x="239.8" y="144.7" transform="rotate(-90 239.8 144.7)">18</text>
<text x="242.3" y="144.7" transform="rotate(-90 242.3 144.7)">20</text>
<text x="244.9" y="144.7" transform="rotate(-90 244.9 144.7)">22</text>
<text x="247.4" y="144.7" transform="rotate(-90 247.4 144.7)">24</text>
<text x="249.9" y="144.7" transform="rotate(-90 249.9 144.7)">26</text>
<text x="252.5" y="144.7" transform="rotate(-90 252.5 144.7)">28</text>
<text x="255" y="144.7" transform="rotate(-90 255 144.7)">30</text>
<text x="257.6" y="144.7" transform="rotate(-90 257.6 144.7)">32</text>
<text x="46.6" y="150.3" transform="rotate(-90 46.6 150.3)">21</text>
<text x="219.5" y="153.1" transform="rotate(-90 219.5 153.1)">1</text>
<text x="222" y="153.1" transform="rotate(-90 222 153.1)">3</text>
<text x="224.5" y="153.1" transform="rotate(-90 224.5 153.1)">5</text>
<text x="227.1" y="153.1" transform="rotate(-90 227.1 153.1)">7</text>
<text x="229.6" y="153.1" transform="rotate(-90 229.6 153.1)">9</text>
<text x="232.2" y="153.6" transform="rotate(-90 232.2 153.6)">11</text>
<text x="234.7" y="153.6" transform="rotate(-90 234.7 153.6)">13</text>
<text x="237.2" y="153.6" transform="rotate(-90 237.2 153.6)">15</text>
<text x="239.8" y="153.6" transform="rotate(-90 239.8 153.6)">17</text>
<text x="242.3" y="153.6" transform="rotate(-90 242.3 153.6)">19</text>
<text x="244.9" y="153.6" transform="rotate(-90 244.9 153.6)">21</text>
<text x="247.4" y="153.6" transform="rotate(-90 247.4 153.6)">23</text>
<text x="249.9" y="153.6" transform="rotate(-90 249.9 153.6)">25</text>
<text x="252.5" y="153.6" transform="rotate(-90 252.5 153.6)">27</text>
<text x="255" y="153.6" transform="rotate(-90 255 153.6)">29</text>
<text x="257.6" y="153.6" transform="rotate(-90 257.6 153.6)">31</text>
<text x="10.3" y="185.9">D</text>
<text x="285.3" y="185.9">D</text>
<text x="35" y="199.9">1</text>
<text x="85" y="199.9">2</text>
<text x="135" y="199.9">3</text>
<text x="185" y="199.9">4</text>
<text x="235" y="199.9">5</text>
<text x="285" y="199.9">6</text>
</g>
<g font-size="1.8" fill="#008484">
<text x="25.6" y="20.6">J1</text>
<text x="25.9" y="23.1">PWR-DC</text>
<text x="37.1" y="22.1">Power</text>
<text x="49.5" y="29.5">3.3V</text>
<text x="51" y="26.9">5V</text>
<text x="57.6" y="26.9">+5V</text>
<text x="57.8" y="29.3">+3.3V</text>
<text x="95.4" y="28.2">X1</text>
<text x="120.9" y="29.7">Clock</text>
<text x="194.5" y="24.5">Video</text>
<text x="245.5" y="24.5">Storage</text>
<text x="81.8" y="30.7">ECS-2200BX-100</text>
<text x="101.6" y="35.4" transform="rotate(-90 101.6 35.4)">Vcc</text>
<text x="101.9" y="30.1">+5V</text>
<text x="38.3" y="39.6">PWR</text>
<text x="48.2" y="40.9">~{RST}</text>
<text x="87.9" y="37.7">+5V</text>
<text x="96.1" y="37.7">EN</text>
<text x="101.6" y="41.9" transform="rotate(-90 101.6 41.9)">GND</text>
<text x="102.1" y="37.7">OUT</text>
<text x="113.9" y="37.7">CRYSTAL</text>
<text x="126.2" y="37.7">CLOCK</text>
<text x="195.8" y="39.6">~{VID_CS}</text>
<text x="246.6" y="39.6">~{SERIAL_CS}</text>
<text x="262.5" y="39.6">~{SRL_IRQ}</text>
<text x="25.5" y="44.7">10uF 16V</text>
<text x="28.1" y="46.6">C3</text>
<text x="101.5" y="45.3">GND</text>
<text x="195.8" y="42.8">CLOCK</text>
<text x="195.8" y="46">~{RESET}</text>
<text x="246.6" y="42.8">BUS_R~{W}</text>
<text x="246.6" y="46">CLOCK</text>
<text x="246.6" y="49.1">~{RESET}</text>
<text x="26.3" y="70">10uF</text>
<text x="35" y="70">1uF</text>
<text x="42.7" y="66.2">+5V</text>
<text x="27.4" y="72.5">C4</text>
<text x="30.3" y="76.3">GND</text>
<text x="35.6" y="72.5">C2</text>
<text x="38.5" y="76.3">GND</text>
<text x="49.1" y="73.1">CPU1</text>
<text x="49.4" y="75.7">W65C02SxP</text>
<text x="195.6" y="75.3">Memory Unit</text>
<text x="247" y="75.3">Peripheral Handler</text>
<text x="37.7" y="82.7">~{RES}</text>
<text x="47.5" y="83" transform="rotate(-90 47.5 83)">VDD</text>
<text x="53.7" y="82.7">A0</text>
<text x="53.7" y="85.2">A1</text>
<text x="53.7" y="87.8">A2</text>
<text x="53.7" y="90.3">A3</text>
<text x="53.7" y="92.8">A4</text>
<text x="53.7" y="95.4">A5</text>
<text x="196.4" y="91.7">~{SRAM_CS}</text>
<text x="196.4" y="94.9">~{ROM_CS}</text>
<text x="247.2" y="94.9">BUS_R~{W}</text>
<text x="247.2" y="91.7">~{PRP_CS}</text>
<text x="263.1" y="91.7">~{PRP_IRQ}</text>
<text x="53.7" y="97.9">A6</text>
<text x="53.7" y="100.5">A7</text>
<text x="106.1" y="101.1">U1B</text>
<text x="121.3" y="98.5">U1A</text>
<text x="196.4" y="98">BUS_R~{W}</text>
<text x="247.2" y="98">CLOCK</text>
<text x="247.2" y="101.2">~{RESET}</text>
<text x="37.7" y="103">~{IRQ}</text>
<text x="53.7" y="103">A8</text>
<text x="53.7" y="105.5">A9</text>
<text x="37.7" y="113.2">R/~{W}</text>
<text x="52.8" y="108.1">A10</text>
<text x="52.8" y="110.6">A11</text>
<text x="52.8" y="113.2">A12</text>
<text x="106.1" y="113.2">U1C</text>
<text x="52.8" y="115.7">A13</text>
<text x="52.8" y="118.2">A14</text>
<text x="37.7" y="120.8">RDY</text>
<text x="37.7" y="123.3">BE</text>
<text x="52.8" y="120.8">A15</text>
<text x="53.7" y="125.9">D0</text>
<text x="107.5" y="120.1">+5V</text>
<text x="37.7" y="130.9">SYNC</text>
<text x="53.7" y="130.9">D2</text>
<text x="53.7" y="128.4">D1</text>
<text x="37.7" y="133.5">~{VP}</text>
<text x="53.7" y="136">D4</text>
<text x="53.7" y="133.5">D3</text>
<text x="105.8" y="137.9">74AC00</text>
<text x="107.4" y="135.4">U1E</text>
<text x="109.7" y="133.1" transform="rotate(-90 109.7 133.1)">VCC</text>
<text x="122.6" y="134.7">U1D</text>
<text x="30" y="139.8">+5V</text>
<text x="37.7" y="143.6">~{SO}</text>
<text x="53.7" y="143.6">D7</text>
<text x="53.7" y="141.1">D6</text>
<text x="53.7" y="138.6">D5</text>
<text x="109.7" y="142.6" transform="rotate(-90 109.7 142.6)">GND</text>
<text x="240.7" y="138.7" transform="rotate(-90 240.7 138.7)">GND</text>
<text x="243.2" y="138.4" transform="rotate(-90 243.2 138.4)">+5V</text>
<text x="47.5" y="145.8" transform="rotate(-90 47.5 145.8)">VSS</text>
<text x="209.7" y="147.6">DEBUG1</text>
<text x="107.1" y="153.2">GND</text>
<text x="196.3" y="150.1">Conn_02x16_Odd_Even</text>
<text x="44.9" y="157.6">GND</text>
<text x="64.7" y="192.7">GND</text>
</g>
<g font-size="1.8" fill="#0000c2">
<text x="80" y="23.9">SYS CLOCK</text>
<text x="50.2" y="167.5">1K Pulldowns for DATA and ADDR buses</text>
</g>
<g font-size="1.8" fill="#000084">
<text x="180.1" y="30.8">ADDR[0..15]</text>
<text x="180.7" y="35.3">DATA[0..7]</text>
<text x="195.8" y="35.2">D[0..7]</text>
<text x="195.8" y="30.7">A[0..15]</text>
<text x="230.9" y="30.8">ADDR[0..15]</text>
<text x="232.1" y="35.3">DATA[0..7]</text>
<text x="246.6" y="35.2">D[0..7]</text>
<text x="246.6" y="30.7">A[0..15]</text>
<text x="75.9" y="80.2">ADDR[0..15]</text>
<text x="180.8" y="82.3">ADDR[0..15]</text>
<text x="196.4" y="82.2">A[0..15]</text>
<text x="231.6" y="82.3">ADDR[0..15]</text>
<text x="247.2" y="82.2">A[0..15]</text>
<text x="181.9" y="86.7">DATA[0..7]</text>
<text x="196.4" y="86.6">D[0..7]</text>
<text x="232.7" y="86.7">DATA[0..7]</text>
<text x="247.2" y="86.6">D[0..7]</text>
<text x="76.9" y="123.4">DATA[0..7]</text>
<text x="201" y="136.2">DATA[0..7]</text>
<text x="199.8" y="159.7">ADDR[0..15]</text>
<text x="25.1" y="172.4">DATA[0..7]</text>
<text x="62" y="172.4">ADDR[0..15]</text>
</g>
<g font-size="1.8" fill="#848400">
<text x="38.4" y="46.3">File: sch/power.kicad_sch</text>
<text x="114.1" y="45.7">File: sch/clock.kicad_sch</text>
<text x="195.9" y="66">File: sch/video.kicad_sch</text>
<text x="246.9" y="66">File: sch/storage.kicad_sch</text>
<text x="196.7" y="116.8">File: sch/memory.kicad_sch</text>
<text x="247.7" y="116.8">File: sch/peripheral.kicad_sch</text>
</g>
<g font-size="1.8">
<text x="62.1" y="81.7">ADDR0</text>
<text x="62.1" y="84.2">ADDR1</text>
<text x="62.1" y="86.8">ADDR2</text>
<text x="62.1" y="89.3">ADDR3</text>
<text x="62.1" y="91.8">ADDR4</text>
<text x="62.1" y="94.4">ADDR5</text>
<text x="62.1" y="99.5">ADDR7</text>
<text x="62.1" y="96.9">ADDR6</text>
<text x="62.1" y="104.5">ADDR9</text>
<text x="62.1" y="107.1">ADDR10</text>
<text x="62.1" y="102">ADDR8</text>
<text x="92.6" y="102.6">ADDR15</text>
<text x="62.1" y="109.6">ADDR11</text>
<text x="62.1" y="112.2">ADDR12</text>
<text x="62.1" y="114.7">ADDR13</text>
<text x="62.1" y="117.2">ADDR14</text>
<text x="62.1" y="119.8">ADDR15</text>
<text x="92.6" y="114.7">ADDR14</text>
<text x="62.1" y="124.9">DATA0</text>
<text x="62.1" y="129.9">DATA2</text>
<text x="62.1" y="127.4">DATA1</text>
<text x="62.1" y="137.6">DATA5</text>
<text x="62.1" y="135">DATA4</text>
<text x="62.1" y="132.5">DATA3</text>
<text x="62.1" y="142.6">DATA7</text>
<text x="62.1" y="140.1">DATA6</text>
<text x="219.4" y="141.9" transform="rotate(-90 219.4 141.9)">DATA0</text>
<text x="221.9" y="141.9" transform="rotate(-90 221.9 141.9)">DATA1</text>
<text x="224.4" y="141.9" transform="rotate(-90 224.4 141.9)">DATA2</text>
<text x="227" y="141.9" transform="rotate(-90 227 141.9)">DATA3</text>
<text x="229.6" y="144.7" transform="rotate(-90 229.6 144.7)">10 DATA4</text>
<text x="232.2" y="144.7" transform="rotate(-90 232.2 144.7)">12 DATA5</text>
<text x="234.7" y="144.7" transform="rotate(-90 234.7 144.7)">14 DATA6</text>
<text x="237.2" y="144.7" transform="rotate(-90 237.2 144.7)">16 DATA7</text>
<text x="37.8" y="182.5" transform="rotate(-90 37.8 182.5)">DATA0</text>
<text x="40.3" y="182.5" transform="rotate(-90 40.3 182.5)">DATA1</text>
<text x="42.8" y="182.5" transform="rotate(-90 42.8 182.5)">DATA2</text>
<text x="45.4" y="182.5" transform="rotate(-90 45.4 182.5)">DATA3</text>
<text x="47.9" y="182.5" transform="rotate(-90 47.9 182.5)">DATA4</text>
<text x="50.5" y="182.5" transform="rotate(-90 50.5 182.5)">DATA5</text>
<text x="53" y="182.5" transform="rotate(-90 53 182.5)">DATA6</text>
<text x="55.5" y="182.5" transform="rotate(-90 55.5 182.5)">DATA7</text>
<text x="75.9" y="182.5" transform="rotate(-90 75.9 182.5)">ADDR0</text>
<text x="78.4" y="182.5" transform="rotate(-90 78.4 182.5)">ADDR1</text>
<text x="80.9" y="182.5" transform="rotate(-90 80.9 182.5)">ADDR2</text>
<text x="83.5" y="182.5" transform="rotate(-90 83.5 182.5)">ADDR3</text>
<text x="86" y="182.5" transform="rotate(-90 86 182.5)">ADDR4</text>
<text x="88.6" y="182.5" transform="rotate(-90 88.6 182.5)">ADDR5</text>
<text x="91.1" y="182.5" transform="rotate(-90 91.1 182.5)">ADDR6</text>
<text x="93.6" y="182.5" transform="rotate(-90 93.6 182.5)">ADDR7</text>
<text x="96.2" y="182.5" transform="rotate(-90 96.2 182.5)">ADDR8</text>
<text x="98.7" y="182.5" transform="rotate(-90 98.7 182.5)">ADDR9</text>
<text x="101.3" y="182.5" transform="rotate(-90 101.3 182.5)">ADDR10</text>
<text x="103.8" y="182.5" transform="rotate(-90 103.8 182.5)">ADDR11</text>
<text x="106.3" y="182.5" transform="rotate(-90 106.3 182.5)">ADDR12</text>
<text x="108.9" y="182.5" transform="rotate(-90 108.9 182.5)">ADDR13</text>
<text x="111.4" y="182.5" transform="rotate(-90 111.4 182.5)">ADDR14</text>
<text x="114" y="182.5" transform="rotate(-90 114 182.5)">ADDR15</text>
</g>
<g font-size="1.8" fill="#008400">
<text x="219.4" y="160.6" transform="rotate(-90 219.4 160.6)">ADDR0</text>
<text x="221.9" y="160.6" transform="rotate(-90 221.9 160.6)">ADDR1</text>
<text x="224.4" y="160.6" transform="rotate(-90 224.4 160.6)">ADDR2</text>
<text x="227" y="160.6" transform="rotate(-90 227 160.6)">ADDR3</text>
<text x="229.5" y="160.6" transform="rotate(-90 229.5 160.6)">ADDR4</text>
<text x="232.1" y="160.6" transform="rotate(-90 232.1 160.6)">ADDR5</text>
<text x="234.6" y="160.6" transform="rotate(-90 234.6 160.6)">ADDR6</text>
<text x="237.1" y="160.6" transform="rotate(-90 237.1 160.6)">ADDR7</text>
<text x="239.7" y="160.6" transform="rotate(-90 239.7 160.6)">ADDR8</text>
<text x="242.2" y="160.6" transform="rotate(-90 242.2 160.6)">ADDR9</text>
<text x="244.8" y="161.6" transform="rotate(-90 244.8 161.6)">ADDR10</text>
<text x="247.3" y="161.6" transform="rotate(-90 247.3 161.6)">ADDR11</text>
<text x="249.8" y="161.6" transform="rotate(-90 249.8 161.6)">ADDR12</text>
<text x="252.4" y="161.6" transform="rotate(-90 252.4 161.6)">ADDR13</text>
<text x="254.9" y="161.6" transform="rotate(-90 254.9 161.6)">ADDR14</text>
<text x="257.5" y="161.6" transform="rotate(-90 257.5 161.6)">ADDR15</text>
</g>
<g font-size=".7" fill="#008484">
<text x="38.3" y="184.3" transform="rotate(-90 38.3 184.3)">1K</text>
<text x="40.9" y="184.3" transform="rotate(-90 40.9 184.3)">1K</text>
<text x="43.4" y="184.3" transform="rotate(-90 43.4 184.3)">1K</text>
<text x="46" y="184.3" transform="rotate(-90 46 184.3)">1K</text>
<text x="48.5" y="184.3" transform="rotate(-90 48.5 184.3)">1K</text>
<text x="51" y="184.3" transform="rotate(-90 51 184.3)">1K</text>
<text x="53.6" y="184.3" transform="rotate(-90 53.6 184.3)">1K</text>
<text x="56.1" y="184.3" transform="rotate(-90 56.1 184.3)">1K</text>
<text x="76.4" y="184.3" transform="rotate(-90 76.4 184.3)">1K</text>
<text x="79" y="184.3" transform="rotate(-90 79 184.3)">1K</text>
<text x="81.5" y="184.3" transform="rotate(-90 81.5 184.3)">1K</text>
<text x="84.1" y="184.3" transform="rotate(-90 84.1 184.3)">1K</text>
<text x="86.6" y="184.3" transform="rotate(-90 86.6 184.3)">1K</text>
<text x="89.1" y="184.3" transform="rotate(-90 89.1 184.3)">1K</text>
<text x="91.7" y="184.3" transform="rotate(-90 91.7 184.3)">1K</text>
<text x="94.2" y="184.3" transform="rotate(-90 94.2 184.3)">1K</text>
<text x="96.8" y="184.3" transform="rotate(-90 96.8 184.3)">1K</text>
<text x="99.3" y="184.3" transform="rotate(-90 99.3 184.3)">1K</text>
<text x="101.8" y="184.3" transform="rotate(-90 101.8 184.3)">1K</text>
<text x="104.4" y="184.3" transform="rotate(-90 104.4 184.3)">1K</text>
<text x="106.9" y="184.3" transform="rotate(-90 106.9 184.3)">1K</text>
<text x="109.5" y="184.3" transform="rotate(-90 109.5 184.3)">1K</text>
<text x="112" y="184.3" transform="rotate(-90 112 184.3)">1K</text>
<text x="114.5" y="184.3" transform="rotate(-90 114.5 184.3)">1K</text>
<text x="38.3" y="186.2" transform="rotate(-90 38.3 186.2)">R5</text>
<text x="40.9" y="186.2" transform="rotate(-90 40.9 186.2)">R6</text>
<text x="43.4" y="186.2" transform="rotate(-90 43.4 186.2)">R7</text>
<text x="46" y="186.2" transform="rotate(-90 46 186.2)">R8</text>
<text x="48.5" y="186.2" transform="rotate(-90 48.5 186.2)">R9</text>
<text x="51" y="186.2" transform="rotate(-90 51 186.2)">R10</text>
<text x="53.6" y="186.2" transform="rotate(-90 53.6 186.2)">R11</text>
<text x="56.1" y="186.2" transform="rotate(-90 56.1 186.2)">R12</text>
<text x="76.4" y="186.2" transform="rotate(-90 76.4 186.2)">R13</text>
<text x="79" y="186.1" transform="rotate(-90 79 186.1)">R14</text>
<text x="81.5" y="186.2" transform="rotate(-90 81.5 186.2)">R15</text>
<text x="84.1" y="186.2" transform="rotate(-90 84.1 186.2)">R16</text>
<text x="86.6" y="186.2" transform="rotate(-90 86.6 186.2)">R17</text>
<text x="89.1" y="186.2" transform="rotate(-90 89.1 186.2)">R18</text>
<text x="91.7" y="186.2" transform="rotate(-90 91.7 186.2)">R19</text>
<text x="94.2" y="186.2" transform="rotate(-90 94.2 186.2)">R20</text>
<text x="96.8" y="186.2" transform="rotate(-90 96.8 186.2)">R21</text>
<text x="99.3" y="186.2" transform="rotate(-90 99.3 186.2)">R22</text>
<text x="101.8" y="186.2" transform="rotate(-90 101.8 186.2)">R23</text>
<text x="104.4" y="186.2" transform="rotate(-90 104.4 186.2)">R24</text>
<text x="106.9" y="186.2" transform="rotate(-90 106.9 186.2)">R25</text>
<text x="109.5" y="186.2" transform="rotate(-90 109.5 186.2)">R26</text>
<text x="112" y="186.2" transform="rotate(-90 112 186.2)">R27</text>
<text x="114.5" y="186.2" transform="rotate(-90 114.5 186.2)">R28</text>
</g>
</svg>
